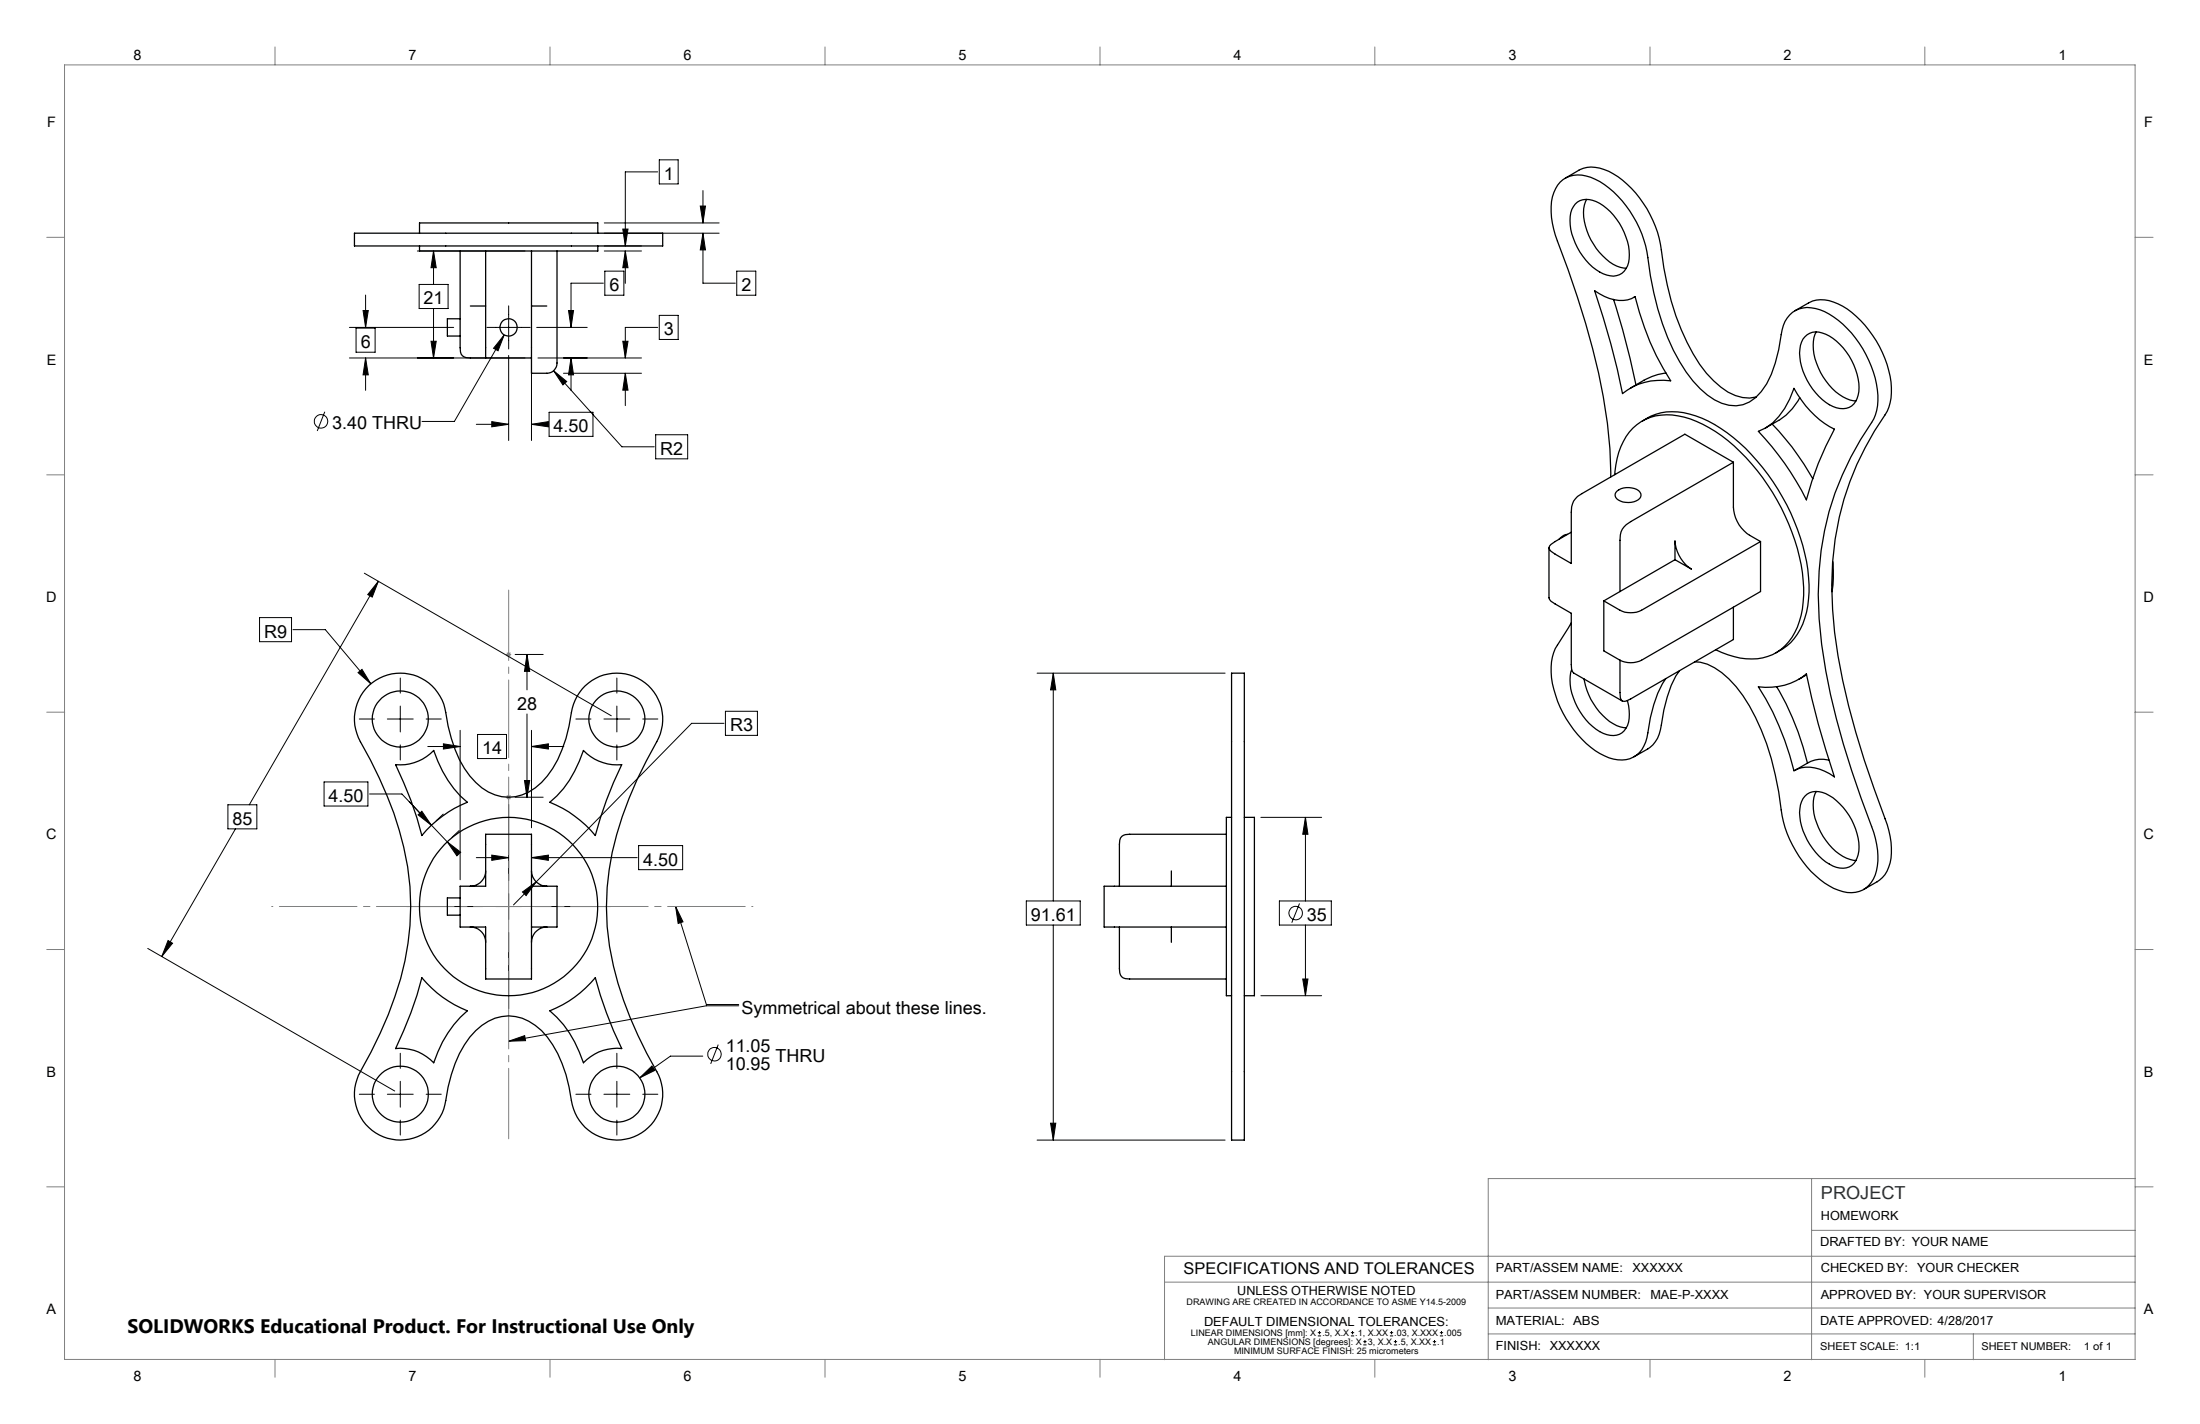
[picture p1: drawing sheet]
<svg xmlns="http://www.w3.org/2000/svg" width="432mm" height="279mm" viewBox="0 0 432 279" stroke-linecap="round" stroke-linejoin="round" font-family="sans-serif">
<g fill="none" stroke="#000" stroke-width=".2">
<path d="M129.1 33.7h-6.4v14.6M129.4 31.4h3.7v4.7h-3.7zM138 37.4v6.3M71.8 57.9v6.3M81.9 49.2h21.1M82.3 55.8h5.6v4.7h-5.6zM85.1 49.2v6.6M85.1 49.2l.5 3.3h-1zM118.4 55.6h-6.3v8.6M118.6 48.3h7.3M118.6 49.2h7.3M118.6 45.8h22.5"/>
<path d="M118.6 43.7h22.5M118.7 53.2h3.7v4.7h-3.7zM122.2 44.9h1.1l-.6 3.4zM122.7 49.2v6.4M122.7 49.2l.6 3.3h-1.1zM137.4 40.4h1.1l-.5 3.3zM138 45.8v9.8h6.3M138 45.8l.5 3.2h-1.1zM144.6 53.2h3.7v4.7h-3.7zM68.6 64.2h20.4M68.6 70.2h34.4M69.9 64.4h3.7v4.7h-3.7z"/>
<path d="M71.3 60.9h1l-.5 3.3zM71.8 70.2v6.4M71.8 70.2l.5 3.4h-1zM84.6 67h1l-.5 3.2zM85.1 60.5v9.7M95.6 64.2h8.5M99 65.7l-9.8 17h-6.4M99 65.7l-1.2 3.1-.9-.5zM99.8 69.7v16.7M99.8 60v8.5M104.3 69.5v16.9M105.3 64.2h10"/>
<path d="M105.6 70.2h20.3M108.7 72.7l13.4 15h6.3M108.7 72.7l2.5 2.2-.7 .6zM110.6 73.2h15.3M111.6 60.9h1l-.5 3.3zM112.1 70.2v6.4M112.1 70.2l.5 3.4h-1zM122.2 67h1.1l-.6 3.2zM122.7 73.2v6.4M122.7 73.2l.6 3.4h-1.1zM129.1 64.2h-6.4v6M129.4 61.9h3.7v4.7h-3.7z"/>
<path d="M63.7 80.8l-1.4 3.8M93.5 83.3h6.3M96.5 82.7l3.3 .6-3.3 .4zM104.3 83.3h3.2M104.3 83.3l3.3-.6v1zM107.8 80.9h8.6v4.7h-8.6zM128.7 85.3h6.3v4.7h-6.3zM71.5 112.5l48.5 27.9M74.3 114.1l-25.4 43.8M74.3 114.1l-1.2 3.1-.9-.5zM50.9 121.2h6.3v4.7h-6.3zM57.5 123.5h6.4l8.9 10.7"/>
<path d="M70.3 132l.7-.7 1.8 2.9zM78.6 133v3M78.6 138.5v5.1M101.1 128.4h5.5M103.4 128.4v7M103.4 128.4l.6 3.3h-1.1zM121.1 133v3M121.1 138.5v5.1M142.4 139.6h6.3v4.7h-6.3zM203.6 132.1h36.9M206.7 132.1v44.7M206.7 132.1l.5 3.3h-1z"/>
<path d="M44.7 157.9h5.7v4.7h-5.7zM63.6 153.4h8.6v4.8h-8.6zM70.5 141.1h3M72.5 155.8h6.4l8.9 9.4M76 141.1h5.1M78.6 146.2v2.9M80.3 157.3l4.4 4.6M82.1 159.9l.7-.7 1.9 2.7zM83.6 141.1h3M84 146.5h6.3M87 159.7l-1.4 1.3M87 145.9l3.3 .6-3.3 .5z"/>
<path d="M90.3 143.3v29.3M93.7 144.1h5.7v4.7h-5.7zM99.8 157.8v15M101.1 156.4h5.5M102.9 153.1h1.1l-.6 3.3zM103.4 140.1v16.3M104.3 143.3v19.1M104.3 146.5h6.4M104.3 146.5l3.3-.6v1.1zM113 141.1h3M118.5 141.1h5.1M121.1 146.2v2.9"/>
<path d="M126.2 141.1h2.9M142.1 141.9h-6.4l-30.5 31.1M46.2 162.6l-14.5 25.1M79.8 177.9h15M87.8 165.2l2.6 2-.7 .7zM90.1 163l-1.4 1.3M93.5 168.3h6.3M96.5 167.8l3.3 .5-3.3 .5zM97.3 177.9h5.1M99.8 175.3v5.1M102.6 175l2.6-2-1.9 2.7zM104.3 168.3h20.8"/>
<path d="M104.3 168.3l3.3-.5v1zM104.9 177.9h15M105.2 173l-4.4 4.6M125.3 165.9h8.7v4.7h-8.7zM132.6 177.9l1.5 3-1 .3zM132.6 177.9l6 19.2h6.4M201.4 176.8h10.6v4.7h-10.6zM247.5 160.4h11.9M251.1 176.8h10.2v4.7h-10.2zM255.1 177.3l-1.6 3.7M256.2 160.4l.5 3.3h-1zM256.2 160.4v16.4"/>
<path d="M29 186.1l48.5 28M33 184.5l.9 .6-2.1 2.6zM99.8 183v14.9M145 197.3h-6.4l-38.8 7M206.7 181.5v42.2M247.5 195.4h11.9M255.7 192.1h1l-.5 3.3zM256.2 181.5v13.9M70.5 214.7h3M76 214.7h5.1M78.6 206.7v2.9M78.6 212.2v5"/>
<path d="M78.6 219.8v2.9M83.6 214.7h3M99.8 204.3l3.2-1.1 .2 1zM113 214.7h3M118.5 214.7h5.1M121.1 206.7v2.9M121.1 212.2v5M121.1 219.8v2.9M125.6 211.5l2.4-2.3 .6 .8zM126.2 214.7h2.9M137.9 207.2h-6.3l-6 4.3M141 205l-1.5 3.7"/>
<path d="M203.6 223.7h36.9M206.2 220.4h1l-.5 3.3zM258.7 262.1h.6M258.7 261.5h.6M259 261.2v.6M265.1 262.1h.7M265.1 261.5h.7M265.5 261.2v.6M267.6 263.9h.6M267.6 263.2h.6M267.9 262.9v.7M272.8 262.1h.6"/>
<path d="M272.8 261.5h.6M273.1 261.2v.6M273.6 263.9h.6M273.6 263.2h.6M273.9 262.9v.7M281.2 263.9h.7M281.2 263.2h.7M281.6 262.9v.7M282.6 262.1h.6M282.6 261.5h.6M282.9 261.2v.6"/>
<circle cx="63" cy="82.7" r="1.33"/>
<circle cx="254.3" cy="179.2" r="1.32"/>
<circle cx="140.2" cy="206.9" r="1.33"/>
</g>
<g fill="none" stroke="#808080" stroke-width=".2">
<path d="M12.7 12.7h406.4v254h-406.4zM54 9.2v3.5M108 9.2v3.5M161.9 9.2v3.5M215.9 9.2v3.5M269.8 9.2v3.5M323.8 9.2v3.5M377.8 9.2v3.5M9.2 46.6h3.5M419.1 46.6h3.5M9.2 93.2h3.5M419.1 93.2h3.5"/>
<path d="M9.2 139.7h3.5M99.3 128.4h1M99.5 128.1l.7 .7M99.8 127.9v1M100.2 128.1l-.7 .7M419.1 139.7h3.5M99.3 156.4h1M99.5 156.1l.7 .7M99.8 155.9v1M100.2 156.1l-.7 .7M9.2 186.3h3.5M419.1 186.3h3.5"/>
<path d="M9.2 232.9h3.5M355.6 231.2v35.6M419.1 232.9h3.5M419.1 231.2h-127v35.6M228.6 251.6h190.5M292.1 256.6h127M355.6 241.4h63.5M419.1 246.5h-190.5v20.3M54 266.7v3.5M108 266.7v3.5M161.9 266.7v3.5M215.9 266.7v3.5"/>
<path d="M269.8 266.7v3.5M292.1 261.7h127M323.8 266.7v3.5M377.8 266.7v3.5M387.3 261.7v5.1"/>
</g>
<path d="M53.3 177.9h94.5" fill="none" stroke="#808080" stroke-width=".2" stroke-dasharray="15.2 1.3 1.3 1.3" stroke-dashoffset="-1.5"/>
<path d="M99.8 115.8v107.6" fill="none" stroke="#808080" stroke-width=".2" stroke-dasharray="15.2 1.3 1.3 1.3" stroke-dashoffset="1.4"/>
<g fill="#000">
<path d="M132.6 177.9l1.5 3-1 .3zM99.8 204.3l3.2-1.1 .2 1z"/>
<path d="M70.3 132l2.5 2.2-1.8-2.9zM74.3 114.1l-1.2 3.1-.9-.5zM33 184.5l.9 .6-2.1 2.6zM104.3 146.5l3.3-.6v1.1zM87 145.9l3.3 .6-3.3 .5zM82.1 159.9l.7-.7 1.9 2.7zM87.8 165.2l2.6 2-.7 .7zM102.6 175l.7 .7 1.9-2.7zM125.6 211.5l3-1.5-.6-.8zM206.7 132.1l.5 3.3h-1zM206.2 220.4h1l-.5 3.3zM256.2 160.4l.5 3.3h-1zM255.7 192.1h1l-.5 3.3zM122.2 44.9h1.1l-.6 3.4zM122.7 49.2l.6 3.3h-1.1zM138 45.8l.5 3.2h-1.1zM137.4 40.4h1.1l-.5 3.3zM85.1 49.2l.5 3.3h-1zM84.6 67h1l-.5 3.2zM96.5 82.7l3.3 .6-3.3 .4zM104.3 83.3l3.3-.6v1zM111.6 60.9h1l-.5 3.3zM112.1 70.2l.5 3.4h-1zM71.3 60.9h1l-.5 3.3zM71.8 70.2l.5 3.4h-1zM122.2 67h1.1l-.6 3.2zM122.7 73.2l.6 3.4h-1.1zM108.7 72.7l1.8 2.8 .7-.6zM99 65.7l-2.1 2.6 .9 .5z"/>
<path d="M103.4 128.4l.6 3.3h-1.1zM102.9 153.1h1.1l-.6 3.3zM96.5 167.8l3.3 .5-3.3 .5zM104.3 168.3l3.3-.5v1z"/>
</g>
<g fill="none" stroke="#000" stroke-width=".25">
<path d="M307.2 35l2.7-1.6a6.2 6.2 0 0 1 5.9 .2 21.1 21.1 0 0 1 10.3 15.4 50 50 0 0 0 7.5 22.5 17.4 17.4 0 0 0 7 6.1l1.4 .4 1.4 .1 1.3-.2M311.4 39.1a7.6 7.6 0 0 0 .1 6.2 12.3 12.3 0 0 0 5.8 6.9l1.9 .4M69.6 45.8h60.5v2.5h-60.5zM82.3 45.8v-2.1h35v2.1M82.3 48.3v.9h35v-.9M90.3 49.2v19a1.67 1.67 0 0 0 2 2h12M95.3 49.2v21M104.3 49.2v21M109.3 49.2v22a1.99 1.99 0 0 1-2 2h-3v-3M309.2 40a3.8 3.8 0 0 1 4.8-.1 12.6 12.6 0 0 1 5.8 10.9 3.3 3.3 0 0 1-5.1 2.9 12.3 12.3 0 0 1-6.5-11.2 4 4 0 0 1 1-2.5zM313 57a7.8 7.8 0 0 0 7.2 1.6l.7-.4a52.7 52.7 0 0 0 7 16.5 12.3 12.3 0 0 0-9.4 2.5 159.4 159.4 0 0 0-5.5-20.2zM316.7 58.7a153.6 153.6 0 0 1 4.4 16.8"/>
<path d="M320.9 58.2l-.2 .1M90.3 62.5h-2.5v3.4h2.5M92.3 60h3M104.3 60h3M327 73.2a14.9 14.9 0 0 0-7 3M352.1 76.2a19.1 19.1 0 0 0 7.9 8 60 60 0 0 0-5.5 13.9 55.1 55.1 0 0 0-9.4-13.5 10.8 10.8 0 0 0 6.2-6.3zM352.3 61l2.7-1.6a6.1 6.1 0 0 1 5.8 .2 20.3 20.3 0 0 1 9.6 11.9 13.1 13.1 0 0 1 0 9.2 58.3 58.3 0 0 0-10.7 38.9 122.8 122.8 0 0 0 6.2 29.5l4.1 11.6a14.2 14.2 0 0 1 .7 9.4 5 5 0 0 1-2.3 2.9l-2.6 1.5M353.2 78a11.3 11.3 0 0 1-4.1 4.5l-2.6 1.5M354.3 66.1a3.3 3.3 0 0 1 4.1-.5 12.3 12.3 0 0 1 6.4 11.2 3.3 3.3 0 0 1-3.7 3.4 10.4 10.4 0 0 1-6.8-6.5 9.1 9.1 0 0 1-.7-6.6zM356.5 65.1a8.1 8.1 0 0 0 .4 7.1 10.7 10.7 0 0 0 6.9 6.4l.5 .1M316.1 93.6a94.1 94.1 0 0 0-3.5-25.2 211.9 211.9 0 0 0-7.3-22.3 13.4 13.4 0 0 1-.3-8.3 5 5 0 0 1 6.3-3.3 16.4 16.4 0 0 1 9.3 8 20.2 20.2 0 0 1 2.8 8.1 50 50 0 0 0 7.5 22.4 16.9 16.9 0 0 0 7 6.1 6.4 6.4 0 0 0 7.8-2.3 18.9 18.9 0 0 0 3.4-8.2 14.1 14.1 0 0 1 1.7-6.2 5 5 0 0 1 5.5-1.9 15.9 15.9 0 0 1 8.6 6.8 18.1 18.1 0 0 1 3.4 13.3 14.2 14.2 0 0 1-3.1 5.7 56.4 56.4 0 0 0-8.3 30.3 108.9 108.9 0 0 0 4.9 29.4 244.5 244.5 0 0 0 6 17.3 12.8 12.8 0 0 1-.1 9.2 5.1 5.1 0 0 1-6.9 2.2 18.5 18.5 0 0 1-9.5-10 26.7 26.7 0 0 1-2.2-9.3 44.8 44.8 0 0 0-8.4-20.7 13.5 13.5 0 0 0-7-4.8h-1.1M316.9 93.1a13.3 13.3 0 0 1 4.4-9.8 10.9 10.9 0 0 1 10.5-1.1 31.5 31.5 0 0 1 14.2 11.5 41.1 41.1 0 0 1 8 21.6 16.1 16.1 0 0 1-2.9 10.6 9.8 9.8 0 0 1-10.7 2.9l-3.6-1.3"/>
<path d="M317.4 96.3a3.6 3.6 0 0 1 4.5 .3 1.12 1.12 0 0 1-.8 1.7 3.6 3.6 0 0 1-4-.7 .94 .94 0 0 1 .3-1.3zM322.3 82.6a11 11 0 0 1 10.5-1 31.5 31.5 0 0 1 14.2 11.5 40.8 40.8 0 0 1 8.1 21.6 16.1 16.1 0 0 1-3 10.6 10.3 10.3 0 0 1-3.5 2.8M340.2 90.7l-9.5-5.5-20.2 11.6a3.6 3.6 0 0 0-2.1 3.7v10.1l-4-2.4-.4-.7 .4-.7 4-2.4M340.2 90.7l-20.1 11.6a3.6 3.6 0 0 0-2.1 3.7v10.1M340.2 90.7v8.8a7 7 0 0 0 3.2 5.5l2.1 1.3M347.8 83.2a50.1 50.1 0 0 1 8 10.7M304 107.5v9.8l.1 .3 1.1 .9 3.2 1.8v10.1l.1 1 .1 .4 .3 .2 9.5 5.5M307.7 104.8a2.23 2.23 0 0 0-1.7 1M314.8 117.9v9.8l3.2 1.8M328.8 106.2a7.2 7.2 0 0 0 3.2 5.5l-3.2-1.9zM328.8 109.8l-14 8.1M340.2 119.1v6.4l-21 12a.78 .78 0 0 1-1.2-.6v-7.4"/>
<path d="M345.5 106.3l-23.3 13.4a4.8 4.8 0 0 1-4.2 0l-3.2-1.8M345.5 106.3v9.8l-23.3 13.4a4.8 4.8 0 0 1-4.2 0M359.7 110.2l.1 .3a24.3 24.3 0 0 1-.2 5.6M72.4 134.5a9 9 0 0 1 15.1 5.3 25.8 25.8 0 0 0 4.7 12.5 9.5 9.5 0 0 0 9 4 11.2 11.2 0 0 0 7.3-5.5 29.6 29.6 0 0 0 3.8-11.8 9 9 0 0 1 12.1-6.3 9 9 0 0 1 4.5 12.8 73.7 73.7 0 0 0-9.3 25.2 53.4 53.4 0 0 0 4.1 29 99.1 99.1 0 0 0 5.6 11.3 9 9 0 0 1-5.7 12.3 9 9 0 0 1-11.5-7.4 24.5 24.5 0 0 0-5.8-13.7 8.7 8.7 0 0 0-12.9 0 21.5 21.5 0 0 0-5.5 11.1 15.5 15.5 0 0 1-1.5 5.9 9 9 0 0 1-12.3 3.3 9 9 0 0 1-3.4-12.2 72.5 72.5 0 0 0 9.4-25.2 53.3 53.3 0 0 0-4.1-29 104.9 104.9 0 0 0-5.7-11.4 9.1 9.1 0 0 1 2.1-10.2zM241.7 132.1h2.5v91.6h-2.5zM308.4 122.2l-2.7 4.4a10.5 10.5 0 0 0-.7 8.7 21.6 21.6 0 0 0 9 12.5 6.8 6.8 0 0 0 6.6 .8 5.7 5.7 0 0 0 2.8-4.8 25.1 25.1 0 0 1 3.6-10.7M308.5 131.4a10 10 0 0 0 1.6 8.2 9.7 9.7 0 0 0 6 4.7 3.2 3.2 0 0 0 3.7-3.3 9.5 9.5 0 0 0-.4-3.5M310.9 133.2a13 13 0 0 0 6.4 9.2l1.9 .4M329.6 131.6a18.5 18.5 0 0 0-3 7.7 14.1 14.1 0 0 1-1.7 6.2 9 9 0 0 1-4.2 3M345.1 134.8a12 12 0 0 0 9.4-2.6 166.3 166.3 0 0 0 5.5 20.2 7.8 7.8 0 0 0-7.2-1.5l-.7 .3a55.2 55.2 0 0 0-7-16.4zM348.7 134.7a53.3 53.3 0 0 1 6.1 15M354.6 132.4l-1.6 .9"/>
<path d="M77.6 150a9.1 9.1 0 0 0 7.5-2.8 21.9 21.9 0 0 0 6.6 10.2 22.8 22.8 0 0 0-8.9 6.5 71.5 71.5 0 0 0-5.2-13.9zM114.5 147.2a9.2 9.2 0 0 0 7.5 2.8 74.9 74.9 0 0 0-5.2 13.9 22.8 22.8 0 0 0-8.9-6.5 21.2 21.2 0 0 0 6.6-10.2zM354.3 156.2a3.7 3.7 0 0 1 4.8-.1 12.5 12.5 0 0 1 5.7 10.9 3.5 3.5 0 0 1-2.4 3.3 6.3 6.3 0 0 1-5.4-2.4 11.9 11.9 0 0 1-3.6-10l.5-1.2zM356.5 155.3a8.1 8.1 0 0 0 .4 7 10.7 10.7 0 0 0 6.9 6.5h.5M359 149.2a5.4 5.4 0 0 0-4 .4l-2.7 1.5M90.3 176.2h-2.5v3.4h2.5M92.3 173.9h-2v8h2M92.3 173.9h3v-10.2h9v28.4h-9v-10.2h-3M95.3 170.9a3 3 0 0 1-3 3M104.3 170.9a3 3 0 0 0 3 3M104.3 173.9h3M107.3 173.9h2v8h-2"/>
<path d="M229.9 170.9v3M240.7 173.9h-24v8h24M240.7 163.7h-19a1.66 1.66 0 0 0-2 2v8.2M241.7 160.4h-1v35h1M244.2 160.4h2v35h-2M82.8 191.8a22.2 22.2 0 0 0 8.9 6.5 22.3 22.3 0 0 0-6.6 10.2 8.9 8.9 0 0 0-7.5-2.8 73.9 73.9 0 0 0 5.2-13.9zM92.3 181.9a2.99 2.99 0 0 1 3 3M104.3 181.9h3M107.3 181.9a3 3 0 0 0-3 3M107.9 198.3a22.2 22.2 0 0 0 8.9-6.5 77.5 77.5 0 0 0 5.2 13.9 9 9 0 0 0-7.5 2.8 21.5 21.5 0 0 0-6.6-10.2zM219.7 181.9v8.2a1.67 1.67 0 0 0 2 2h19M229.9 181.9v3"/>
<circle cx="99.8" cy="64.2" r="1.71"/>
<circle cx="78.6" cy="141.1" r="5.5"/>
<circle cx="121.1" cy="141.1" r="5.5"/>
<circle cx="99.8" cy="177.9" r="17.5"/>
<circle cx="78.6" cy="214.7" r="5.5"/>
<circle cx="121.1" cy="214.7" r="5.5"/>
</g>
<text font-size="3.8" x="25" y="261.6">SOLIDWORKS Educational Product. For Instructional Use Only</text>
<g font-size="3.5">
<text x="130.3" y="35.3">1</text>
<text x="83.2" y="59.7">21</text>
<text x="119.6" y="57.1">6</text>
<text x="145.5" y="57.1">2</text>
<text x="130.3" y="65.8">3</text>
<text x="70.8" y="68.3">6</text>
<text x="65.2" y="84.2">3.40 THRU</text>
<text x="108.7" y="84.8">4.50</text>
<text x="129.6" y="89.2">R2</text>
<text x="51.8" y="125.1">R9</text>
<text x="101.5" y="139.3">28</text>
<text x="143.3" y="143.5">R3</text>
<text x="94.6" y="148">14</text>
<text x="45.6" y="161.8">85</text>
<text x="64.5" y="157.3">4.50</text>
<text x="126.3" y="169.8">4.50</text>
<text x="202.3" y="180.7">91.61</text>
<text x="256.5" y="180.7">35</text>
<text x="145.5" y="199">Symmetrical about these lines.</text>
<text x="142.4" y="206.4">11.05</text>
<text x="142.4" y="209.9">10.95</text>
<text x="152.2" y="208.4">THRU</text>
</g>
<text font-size="3.5" fill="#003359" x="357.4" y="235.3">PROJECT</text>
<text font-size="3.2" x="232.3" y="250">SPECIFICATIONS AND TOLERANCES</text>
<g font-size="2.8">
<text x="26.2" y="11.8">8</text>
<text x="80.2" y="11.8">7</text>
<text x="134.2" y="11.8">6</text>
<text x="188.1" y="11.8">5</text>
<text x="242.1" y="11.8">4</text>
<text x="296.1" y="11.8">3</text>
<text x="350.1" y="11.8">2</text>
<text x="404" y="11.8">1</text>
<text x="9.2" y="25">F</text>
<text x="420.8" y="25">F</text>
<text x="9.2" y="71.5">E</text>
<text x="420.8" y="71.5">E</text>
<text x="9.1" y="118.1">D</text>
<text x="420.7" y="118.1">D</text>
<text x="9.1" y="164.7">C</text>
<text x="420.7" y="164.7">C</text>
<text x="9.2" y="211.2">B</text>
<text x="420.8" y="211.2">B</text>
<text x="9.2" y="257.8">A</text>
<text x="420.8" y="257.8">A</text>
<text x="26.2" y="271">8</text>
<text x="80.2" y="271">7</text>
<text x="134.2" y="271">6</text>
<text x="188.1" y="271">5</text>
<text x="242.1" y="271">4</text>
<text x="296.1" y="271">3</text>
<text x="350.1" y="271">2</text>
<text x="404" y="271">1</text>
</g>
<g font-size="2.5">
<text x="357.4" y="239.3">HOMEWORK</text>
<text x="357.2" y="244.5">DRAFTED BY: YOUR NAME</text>
<text x="293.6" y="249.7">PART/ASSEM NAME:</text>
<text x="320.4" y="249.7">XXXXXX</text>
<text x="357.4" y="249.7">CHECKED BY:</text>
<text x="376.3" y="249.7">YOUR CHECKER</text>
<text x="242.8" y="254.2">UNLESS OTHERWISE NOTED</text>
<text x="293.6" y="254.8">PART/ASSEM NUMBER:</text>
<text x="323.9" y="254.8">MAE-P-XXXX</text>
<text x="357.4" y="254.8">APPROVED BY: YOUR SUPERVISOR</text>
<text x="236.3" y="260.1">DEFAULT DIMENSIONAL TOLERANCES:</text>
<text x="293.6" y="260">MATERIAL: ABS</text>
<text x="357.2" y="260">DATE APPROVED: 4/28/2017</text>
<text x="293.6" y="264.9">FINISH: XXXXXX</text>
</g>
<g font-size="2.1">
<text x="357.2" y="264.9">SHEET SCALE: 1:1</text>
<text x="388.9" y="264.9">SHEET NUMBER:</text>
<text x="409" y="264.9">1 of 1</text>
</g>
<g font-size="1.8">
<text x="232.9" y="256.1">DRAWING ARE CREATED IN ACCORDANCE TO ASME Y14.5-2009</text>
<text x="233.8" y="262.1">LINEAR DIMENSIONS [mm]: X .5, X.X .1, X.XX .03, X.XXX .005</text>
<text x="237.1" y="263.8">ANGULAR DIMENSIONS [degrees]: X 3, X.X .5, X.XX .1</text>
<text x="242.2" y="265.6">MINIMUM SURFACE FINISH: 25 micrometers</text>
</g>
</svg>
